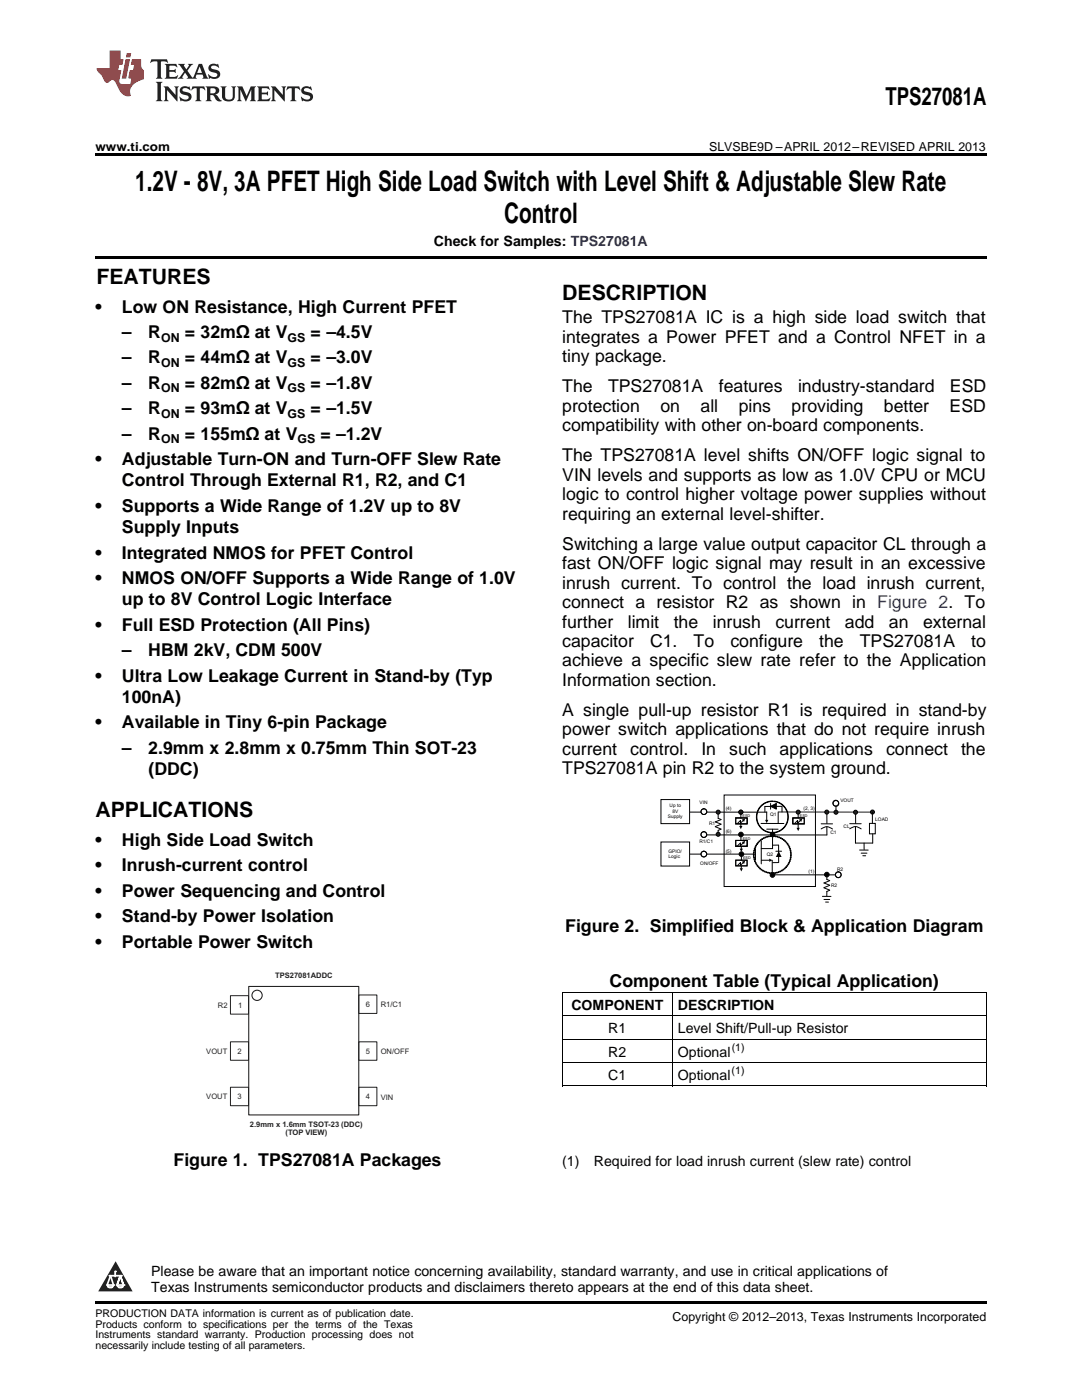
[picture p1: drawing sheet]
<svg xmlns="http://www.w3.org/2000/svg" width="216mm" height="279mm" viewBox="0 0 216 279" stroke-linecap="round" stroke-linejoin="round" font-family="sans-serif">
<path d="M19 259.7h177.8v.5h-177.8z" fill="#000"/>
<path d="M23.1 251.7l3.4 6h-6.9z" fill="#231f20"/>
<path d="M21.4 256.5h1.2l-.3 .5h-.3a.55 .55 0 0 1-.6-.5z" fill-rule="evenodd" fill="#fff"/>
<path d="M21.4 256.5h1.2l-.3 .5h-.3a.55 .55 0 0 1-.6-.5z" fill="none" stroke="#231f20" stroke-width=".34"/>
<path d="M21.4 256.5h1.2l-.3 .5h-.5z" fill="none" stroke="#fff" stroke-width=".34"/>
<path d="M23 254.7h.1" fill="none" stroke="#fff" stroke-width=".34"/>
<path d="M23 253.7v1z" fill="#fff"/>
<path d="M23 253.7v1z" fill="none" stroke="#fff" stroke-width=".34"/>
<circle cx="23" cy="253.7" r=".17" fill="#fff"/>
<path d="M21.9 254.6h.1" fill="none" stroke="#fff" stroke-width=".34"/>
<path d="M21.9 254.6h2.3z" fill="#fff"/>
<path d="M21.9 254.6h2.3z" fill="none" stroke="#fff" stroke-width=".34"/>
<circle cx="24.2" cy="254.6" r=".17" fill="#fff"/>
<path d="M23.3 256.5h.1" fill="none" stroke="#fff" stroke-width=".34"/>
<path d="M24 254.6l-.7 1.9z" fill="#fff"/>
<path d="M24 254.6l-.7 1.9z" fill="none" stroke="#fff" stroke-width=".34"/>
<path d="M24 254.6l.7 1.9z" fill="#fff"/>
<path d="M24 254.6l.7 1.9z" fill="none" stroke="#fff" stroke-width=".34"/>
<path d="M24.6 256.5h.1" fill="none" stroke="#fff" stroke-width=".34"/>
<circle cx="21.4" cy="256.5" r=".17" fill="#fff"/>
<path d="M22.1 254.6l-.7 1.9z" fill="#fff"/>
<path d="M22.1 254.6l-.7 1.9z" fill="none" stroke="#fff" stroke-width=".34"/>
<path d="M22.1 254.6l.5 1.9z" fill="#fff"/>
<path d="M22.1 254.6l.5 1.9z" fill="none" stroke="#fff" stroke-width=".34"/>
<circle cx="22.6" cy="256.5" r=".17" fill="#fff"/>
<path d="M23.4 256.5h1.3a.65 .65 0 0 1-.7 .5 .65 .65 0 0 1-.6-.5z" fill-rule="evenodd" fill="#fff"/>
<path d="M23.4 256.5h1.3a.65 .65 0 0 1-.7 .5 .65 .65 0 0 1-.6-.5z" fill="none" stroke="#231f20" stroke-width=".34"/>
<path d="M23.4 256.5h1.3l-.4 .5h-.6z" fill="none" stroke="#fff" stroke-width=".34"/>
<path d="M23.3 256.5h.1" fill="none" stroke="#fff" stroke-width=".34"/>
<circle cx="24.7" cy="256.5" r=".17" fill="#fff"/>
<g fill="none" stroke="#231f20" stroke-width=".21">
<path d="M49.6 196.9h22v25.6h-22z"/>
<circle cx="51.3" cy="198.6" r="1.02"/>
</g>
<path d="M46 198.7h3.6v3.7h-3.6zM71.6 198.6h3.6v3.7h-3.6zM46 217h3.6v3.7h-3.6zM46 207.9h3.6v3.7h-3.6zM71.6 207.9h3.6v3.7h-3.6zM71.6 217h3.6v3.7h-3.6z" fill="none" stroke="#231f20" stroke-width=".2"/>
<g fill="none" stroke="#000" stroke-width=".2">
<path d="M170.7 162.2v2.1M112.2 198.1h84.6M112.2 198.2v18.6M134.1 198.2v18.6M196.8 198.2v18.6M112.2 216.7h84.6M112.2 212.1h84.6M112.2 207.4h84.6M112.2 202.8h84.6"/>
<circle cx="153.4" cy="160" r=".06"/>
<circle cx="153.7" cy="159.9" r=".06"/>
<circle cx="153.9" cy="159.9" r=".06"/>
<circle cx="154.2" cy="159.9" r=".06"/>
<circle cx="154.5" cy="159.9" r=".06"/>
<circle cx="154.7" cy="160" r=".06"/>
<circle cx="150.4" cy="170.5" r=".09"/>
<circle cx="150.4" cy="170.8" r=".09"/>
<circle cx="150.4" cy="170.1" r=".09"/>
<circle cx="150.5" cy="171.2" r=".09"/>
<circle cx="150.5" cy="169.8" r=".09"/>
<circle cx="150.5" cy="171.5" r=".09"/>
<circle cx="150.6" cy="169.4" r=".09"/>
<circle cx="150.6" cy="171.9" r=".09"/>
<circle cx="150.7" cy="169.1" r=".09"/>
<circle cx="150.8" cy="172.2" r=".09"/>
<circle cx="150.9" cy="168.8" r=".09"/>
<circle cx="151" cy="172.5" r=".09"/>
<circle cx="151" cy="163.1" r=".06"/>
<circle cx="151" cy="162.9" r=".06"/>
<circle cx="151" cy="163.3" r=".06"/>
<circle cx="151" cy="162.6" r=".06"/>
<circle cx="151" cy="163.6" r=".06"/>
<circle cx="151" cy="162.4" r=".06"/>
<circle cx="151.1" cy="168.4" r=".09"/>
<circle cx="151.1" cy="163.8" r=".06"/>
<circle cx="151.1" cy="162.2" r=".06"/>
<circle cx="151.1" cy="164" r=".06"/>
<circle cx="151.2" cy="172.8" r=".09"/>
<circle cx="151.2" cy="161.9" r=".06"/>
<circle cx="151.2" cy="164.3" r=".06"/>
<circle cx="151.3" cy="161.7" r=".06"/>
<circle cx="151.3" cy="168.2" r=".09"/>
<circle cx="151.3" cy="164.5" r=".06"/>
<circle cx="151.4" cy="161.5" r=".06"/>
<circle cx="151.4" cy="173.1" r=".09"/>
<circle cx="151.4" cy="164.7" r=".06"/>
<circle cx="151.5" cy="161.3" r=".06"/>
<circle cx="151.5" cy="167.9" r=".09"/>
<circle cx="151.6" cy="164.9" r=".06"/>
<circle cx="151.7" cy="161.1" r=".06"/>
<circle cx="151.7" cy="173.3" r=".09"/>
<circle cx="151.7" cy="165.1" r=".06"/>
<circle cx="151.8" cy="167.7" r=".09"/>
<circle cx="151.8" cy="160.9" r=".06"/>
<circle cx="151.9" cy="165.3" r=".06"/>
<circle cx="151.9" cy="173.6" r=".09"/>
<circle cx="152" cy="160.8" r=".06"/>
<circle cx="152.1" cy="165.4" r=".06"/>
<circle cx="152.1" cy="167.5" r=".09"/>
<circle cx="152.2" cy="160.6" r=".06"/>
<circle cx="152.2" cy="173.8" r=".09"/>
<circle cx="152.3" cy="165.6" r=".06"/>
<circle cx="152.3" cy="160.5" r=".06"/>
<circle cx="152.4" cy="167.3" r=".09"/>
<circle cx="152.5" cy="165.7" r=".06"/>
<circle cx="152.6" cy="160.3" r=".06"/>
<circle cx="152.6" cy="173.9" r=".09"/>
<circle cx="152.7" cy="165.8" r=".06"/>
<circle cx="152.7" cy="167.1" r=".09"/>
<circle cx="152.8" cy="160.2" r=".06"/>
<circle cx="152.9" cy="165.9" r=".06"/>
<circle cx="152.9" cy="174.1" r=".09"/>
<circle cx="153" cy="160.1" r=".06"/>
<circle cx="153.1" cy="167" r=".09"/>
<circle cx="153.1" cy="166" r=".06"/>
<circle cx="153.2" cy="160" r=".06"/>
<circle cx="153.2" cy="174.2" r=".09"/>
<circle cx="153.3" cy="166.1" r=".06"/>
<circle cx="153.4" cy="166.9" r=".09"/>
<circle cx="153.6" cy="166.1" r=".06"/>
<circle cx="153.6" cy="174.2" r=".09"/>
<circle cx="153.8" cy="166.9" r=".09"/>
<circle cx="153.8" cy="166.2" r=".06"/>
<circle cx="154" cy="174.3" r=".09"/>
<circle cx="154" cy="166.2" r=".06"/>
<circle cx="154.1" cy="166.9" r=".09"/>
<circle cx="154.3" cy="166.2" r=".06"/>
<circle cx="154.3" cy="174.3" r=".09"/>
<circle cx="154.4" cy="166.9" r=".09"/>
<circle cx="154.5" cy="166.2" r=".06"/>
<circle cx="154.7" cy="174.2" r=".09"/>
<circle cx="154.8" cy="166.1" r=".06"/>
<circle cx="154.8" cy="166.9" r=".09"/>
<circle cx="154.9" cy="160" r=".06"/>
<circle cx="155" cy="166.1" r=".06"/>
<circle cx="155" cy="174.2" r=".09"/>
<circle cx="155.1" cy="167" r=".09"/>
<circle cx="155.2" cy="160.1" r=".06"/>
<circle cx="155.2" cy="166" r=".06"/>
<circle cx="155.4" cy="174" r=".09"/>
<circle cx="155.4" cy="160.2" r=".06"/>
<circle cx="155.4" cy="165.9" r=".06"/>
<circle cx="155.5" cy="167.1" r=".09"/>
<circle cx="155.6" cy="160.3" r=".06"/>
<circle cx="155.6" cy="165.8" r=".06"/>
<circle cx="155.7" cy="173.9" r=".09"/>
<circle cx="155.8" cy="167.3" r=".09"/>
<circle cx="155.8" cy="160.4" r=".06"/>
<circle cx="155.9" cy="165.7" r=".06"/>
<circle cx="156" cy="160.5" r=".06"/>
<circle cx="156" cy="173.7" r=".09"/>
<circle cx="156" cy="165.5" r=".06"/>
<circle cx="156.1" cy="167.4" r=".09"/>
<circle cx="156.2" cy="160.7" r=".06"/>
<circle cx="156.2" cy="165.4" r=".06"/>
<circle cx="156.3" cy="173.5" r=".09"/>
<circle cx="156.4" cy="160.9" r=".06"/>
<circle cx="156.4" cy="165.2" r=".06"/>
<circle cx="156.4" cy="167.6" r=".09"/>
<circle cx="156.5" cy="161" r=".06"/>
<circle cx="156.6" cy="165" r=".06"/>
<circle cx="156.6" cy="173.3" r=".09"/>
<circle cx="156.7" cy="161.2" r=".06"/>
<circle cx="156.7" cy="167.9" r=".09"/>
<circle cx="156.7" cy="164.8" r=".06"/>
<circle cx="156.8" cy="161.4" r=".06"/>
<circle cx="156.8" cy="164.6" r=".06"/>
<circle cx="156.8" cy="173.1" r=".09"/>
<circle cx="156.9" cy="161.6" r=".06"/>
<circle cx="156.9" cy="168.1" r=".09"/>
<circle cx="156.9" cy="164.4" r=".06"/>
<circle cx="157" cy="161.8" r=".06"/>
<circle cx="157" cy="164.2" r=".06"/>
<circle cx="157.1" cy="172.8" r=".09"/>
<circle cx="157.1" cy="162.1" r=".06"/>
<circle cx="157.1" cy="164" r=".06"/>
<circle cx="157.1" cy="168.4" r=".09"/>
<circle cx="157.2" cy="162.3" r=".06"/>
<circle cx="157.2" cy="163.7" r=".06"/>
<circle cx="157.2" cy="162.5" r=".06"/>
<circle cx="157.2" cy="163.5" r=".06"/>
<circle cx="157.2" cy="162.8" r=".06"/>
<circle cx="157.2" cy="163.3" r=".06"/>
<circle cx="157.3" cy="163" r=".06"/>
<circle cx="157.3" cy="172.5" r=".09"/>
<circle cx="157.3" cy="168.7" r=".09"/>
<circle cx="157.5" cy="172.2" r=".09"/>
<circle cx="157.5" cy="169" r=".09"/>
<circle cx="157.6" cy="171.8" r=".09"/>
<circle cx="157.6" cy="169.4" r=".09"/>
<circle cx="157.7" cy="171.5" r=".09"/>
<circle cx="157.7" cy="169.7" r=".09"/>
<circle cx="157.8" cy="171.2" r=".09"/>
<circle cx="157.8" cy="170.1" r=".09"/>
<circle cx="157.8" cy="170.8" r=".09"/>
<circle cx="157.8" cy="170.4" r=".09"/>
</g>
<g fill="#000">
<path d="M154.1 159.9a.06 .06 0 0 1 .1 0 .06 .06 0 0 1-.1 0zM153.9 159.9a.06 .06 0 0 1 .1 0 .06 .06 0 0 1-.1 0zM153.6 159.9a.06 .06 0 0 1 .1 0 .06 .06 0 0 1-.1 0zM153.4 160a.06 .06 0 0 1 .1 0 .06 .06 0 0 1-.1 0zM153.2 160a.06 .06 0 0 1 .1 0 .06 .06 0 0 1-.1 0zM152.9 160.1a.06 .06 0 0 1 .1 0 .06 .06 0 0 1-.1 0zM152.7 160.2a.06 .06 0 0 1 .1 0 .06 .06 0 0 1-.1 0zM152.5 160.3a.06 .06 0 0 1 .1 0 .06 .06 0 0 1-.1 0zM152.3 160.5a.06 .06 0 0 1 .1 0 .06 .06 0 0 1-.1 0zM152.1 160.6a.06 .06 0 0 1 .1 0 .06 .06 0 0 1-.1 0zM151.9 160.8a.06 .06 0 0 1 .1 0 .06 .06 0 0 1-.1 0zM151.7 160.9a.1 .1 0 0 1 .2 0 .1 .1 0 0 1-.2 0zM151.6 161.1a.06 .06 0 0 1 .1 0 .06 .06 0 0 1-.1 0zM151.4 161.3a.1 .1 0 0 1 .2 0 .1 .1 0 0 1-.2 0zM151.3 161.5a.06 .06 0 0 1 .1 0 .06 .06 0 0 1-.1 0zM151.2 161.7a.06 .06 0 0 1 .1 0 .06 .06 0 0 1-.1 0zM151.1 161.9a.06 .06 0 0 1 .1 0 .06 .06 0 0 1-.1 0zM151 162.2a.1 .1 0 0 1 .2 0 .1 .1 0 0 1-.2 0zM151 162.4a.06 .06 0 0 1 .1 0 .06 .06 0 0 1-.1 0zM150.9 162.6a.1 .1 0 0 1 .2 0 .1 .1 0 0 1-.2 0zM150.9 162.9a.06 .06 0 0 1 .1 0 .06 .06 0 0 1-.1 0zM150.9 163.1a.06 .06 0 0 1 .1 0 .06 .06 0 0 1-.1 0zM150.9 163.3a.1 .1 0 0 1 .2 0 .1 .1 0 0 1-.2 0zM151 163.6a.06 .06 0 0 1 .1 0 .06 .06 0 0 1-.1 0zM151 163.8a.06 .06 0 0 1 .1 0 .06 .06 0 0 1-.1 0zM151.1 164a.06 .06 0 0 1 .1 0 .06 .06 0 0 1-.1 0zM151.2 164.3a.06 .06 0 0 1 .1 0 .06 .06 0 0 1-.1 0zM151.3 164.5a.06 .06 0 0 1 .1 0 .06 .06 0 0 1-.1 0zM151.4 164.7a.06 .06 0 0 1 .1 0 .06 .06 0 0 1-.1 0zM151.5 164.9a.06 .06 0 0 1 .1 0 .06 .06 0 0 1-.1 0zM151.7 165.1a.06 .06 0 0 1 .1 0 .06 .06 0 0 1-.1 0zM151.8 165.3a.1 .1 0 0 1 .2 0 .1 .1 0 0 1-.2 0zM152 165.4a.06 .06 0 0 1 .1 0 .06 .06 0 0 1-.1 0zM152.2 165.6a.06 .06 0 0 1 .1 0 .06 .06 0 0 1-.1 0zM152.4 165.7a.06 .06 0 0 1 .1 0 .06 .06 0 0 1-.1 0zM152.6 165.8a.06 .06 0 0 1 .1 0 .06 .06 0 0 1-.1 0zM152.8 165.9a.06 .06 0 0 1 .1 0 .06 .06 0 0 1-.1 0zM153 166a.1 .1 0 0 1 .2 0 .1 .1 0 0 1-.2 0zM153.3 166.1a.06 .06 0 0 1 .1 0 .06 .06 0 0 1-.1 0zM153.5 166.1a.06 .06 0 0 1 .1 0 .06 .06 0 0 1-.1 0zM153.7 166.2a.1 .1 0 0 1 .2 0 .1 .1 0 0 1-.2 0zM154 166.2a.06 .06 0 0 1 .1 0 .06 .06 0 0 1-.1 0zM154.2 166.2a.06 .06 0 0 1 .1 0 .06 .06 0 0 1-.1 0zM154.5 166.2a.06 .06 0 0 1 .1 0 .06 .06 0 0 1-.1 0zM154.7 166.1a.06 .06 0 0 1 .1 0 .06 .06 0 0 1-.1 0zM154.9 166.1a.06 .06 0 0 1 .1 0 .06 .06 0 0 1-.1 0zM155.2 166a.06 .06 0 0 1 .1 0 .06 .06 0 0 1-.1 0zM155.4 165.9a.06 .06 0 0 1 .1 0 .06 .06 0 0 1-.1 0zM155.6 165.8a.06 .06 0 0 1 .1 0 .06 .06 0 0 1-.1 0zM155.8 165.7a.06 .06 0 0 1 .1 0 .06 .06 0 0 1-.1 0zM156 165.5a.06 .06 0 0 1 .1 0 .06 .06 0 0 1-.1 0zM156.2 165.4a.06 .06 0 0 1 .1 0 .06 .06 0 0 1-.1 0zM156.3 165.2a.1 .1 0 0 1 .2 0 .1 .1 0 0 1-.2 0zM156.5 165a.06 .06 0 0 1 .1 0 .06 .06 0 0 1-.1 0zM156.6 164.8a.1 .1 0 0 1 .2 0 .1 .1 0 0 1-.2 0zM156.8 164.6a.06 .06 0 0 1 .1 0 .06 .06 0 0 1-.1 0zM156.9 164.4a.06 .06 0 0 1 .1 0 .06 .06 0 0 1-.1 0zM157 164.2a.06 .06 0 0 1 .1 0 .06 .06 0 0 1-.1 0zM157.1 164a.06 .06 0 0 1 .1 0 .06 .06 0 0 1-.1 0zM157.1 163.7a.06 .06 0 0 1 .1 0 .06 .06 0 0 1-.1 0zM157.2 163.5a.06 .06 0 0 1 .1 0 .06 .06 0 0 1-.1 0zM157.2 163.3a.06 .06 0 0 1 .1 0 .06 .06 0 0 1-.1 0zM157.2 163a.06 .06 0 0 1 .1 0 .06 .06 0 0 1-.1 0zM157.2 162.8a.06 .06 0 0 1 .1 0 .06 .06 0 0 1-.1 0zM157.2 162.5a.06 .06 0 0 1 .1 0 .06 .06 0 0 1-.1 0zM157.1 162.3a.06 .06 0 0 1 .1 0 .06 .06 0 0 1-.1 0zM157 162.1a.1 .1 0 0 1 .2 0 .1 .1 0 0 1-.2 0zM157 161.8a.06 .06 0 0 1 .1 0 .06 .06 0 0 1-.1 0zM156.9 161.6a.06 .06 0 0 1 .1 0 .06 .06 0 0 1-.1 0zM156.7 161.4a.1 .1 0 0 1 .2 0 .1 .1 0 0 1-.2 0zM156.6 161.2a.06 .06 0 0 1 .1 0 .06 .06 0 0 1-.1 0zM156.5 161a.06 .06 0 0 1 .1 0 .06 .06 0 0 1-.1 0zM156.3 160.9a.06 .06 0 0 1 .1 0 .06 .06 0 0 1-.1 0zM156.1 160.7a.06 .06 0 0 1 .1 0 .06 .06 0 0 1-.1 0zM155.9 160.5a.1 .1 0 0 1 .2 0 .1 .1 0 0 1-.2 0zM155.7 160.4a.1 .1 0 0 1 .2 0 .1 .1 0 0 1-.2 0zM155.5 160.3a.1 .1 0 0 1 .2 0 .1 .1 0 0 1-.2 0zM155.3 160.2a.06 .06 0 0 1 .1 0 .06 .06 0 0 1-.1 0zM155.1 160.1a.06 .06 0 0 1 .1 0 .06 .06 0 0 1-.1 0zM154.9 160a.06 .06 0 0 1 .1 0 .06 .06 0 0 1-.1 0zM154.6 160a.1 .1 0 0 1 .2 0 .1 .1 0 0 1-.2 0zM154.4 159.9a.06 .06 0 0 1 .1 0 .06 .06 0 0 1-.1 0z" fill-rule="evenodd"/>
<path d="M154 166.9a.1 .1 0 0 1 .2 0 .1 .1 0 0 1-.2 0zM153.7 166.9a.1 .1 0 0 1 .2 0 .1 .1 0 0 1-.2 0zM153.3 166.9a.1 .1 0 0 1 .2 0 .1 .1 0 0 1-.2 0zM153 167a.1 .1 0 0 1 .2 0 .1 .1 0 0 1-.2 0zM152.6 167.1a.1 .1 0 0 1 .2 0 .1 .1 0 0 1-.2 0zM152.3 167.3a.1 .1 0 0 1 .2 0 .1 .1 0 0 1-.2 0zM152 167.5a.1 .1 0 0 1 .2 0 .1 .1 0 0 1-.2 0zM151.7 167.7a.1 .1 0 0 1 .2 0 .1 .1 0 0 1-.2 0zM151.4 167.9a.1 .1 0 0 1 .2 0 .1 .1 0 0 1-.2 0zM151.2 168.2a.1 .1 0 0 1 .2 0 .1 .1 0 0 1-.2 0zM151 168.4a.1 .1 0 0 1 .2 0 .1 .1 0 0 1-.2 0zM150.8 168.8a.1 .1 0 0 1 .2 0 .1 .1 0 0 1-.2 0zM150.6 169.1a.1 .1 0 0 1 .2 0 .1 .1 0 0 1-.2 0zM150.5 169.4a.1 .1 0 0 1 .2 0 .1 .1 0 0 1-.2 0zM150.4 169.8a.1 .1 0 0 1 .2 0 .1 .1 0 0 1-.2 0zM150.3 170.1a.1 .1 0 0 1 .2 0 .1 .1 0 0 1-.2 0zM150.3 170.5a.1 .1 0 0 1 .2 0 .1 .1 0 0 1-.2 0zM150.3 170.8a.1 .1 0 0 1 .2 0 .1 .1 0 0 1-.2 0zM150.4 171.2a.09 .09 0 0 1 .1 0 .09 .09 0 0 1-.1 0zM150.4 171.5a.1 .1 0 0 1 .2 0 .1 .1 0 0 1-.2 0zM150.6 171.9a.09 .09 0 0 1 .1 0 .09 .09 0 0 1-.1 0zM150.7 172.2a.1 .1 0 0 1 .2 0 .1 .1 0 0 1-.2 0zM150.9 172.5a.1 .1 0 0 1 .2 0 .1 .1 0 0 1-.2 0zM151.1 172.8a.1 .1 0 0 1 .2 0 .1 .1 0 0 1-.2 0zM151.3 173.1a.1 .1 0 0 1 .2 0 .1 .1 0 0 1-.2 0zM151.6 173.3a.1 .1 0 0 1 .2 0 .1 .1 0 0 1-.2 0zM151.9 173.6a.09 .09 0 0 1 .1 0 .09 .09 0 0 1-.1 0zM152.2 173.8a.09 .09 0 0 1 .1 0 .09 .09 0 0 1-.1 0zM152.5 173.9a.1 .1 0 0 1 .2 0 .1 .1 0 0 1-.2 0zM152.8 174.1a.1 .1 0 0 1 .2 0 .1 .1 0 0 1-.2 0zM153.2 174.2a.09 .09 0 0 1 .1 0 .09 .09 0 0 1-.1 0zM153.5 174.2a.1 .1 0 0 1 .2 0 .1 .1 0 0 1-.2 0zM153.9 174.3a.09 .09 0 0 1 .1 0 .09 .09 0 0 1-.1 0zM154.2 174.3a.1 .1 0 0 1 .2 0 .1 .1 0 0 1-.2 0zM154.6 174.2a.1 .1 0 0 1 .2 0 .1 .1 0 0 1-.2 0zM154.9 174.2a.1 .1 0 0 1 .2 0 .1 .1 0 0 1-.2 0zM155.3 174a.1 .1 0 0 1 .2 0 .1 .1 0 0 1-.2 0zM155.6 173.9a.1 .1 0 0 1 .2 0 .1 .1 0 0 1-.2 0zM155.9 173.7a.1 .1 0 0 1 .2 0 .1 .1 0 0 1-.2 0zM156.2 173.5a.1 .1 0 0 1 .2 0 .1 .1 0 0 1-.2 0zM156.5 173.3a.1 .1 0 0 1 .2 0 .1 .1 0 0 1-.2 0zM156.8 173.1a.09 .09 0 0 1 .1 0 .09 .09 0 0 1-.1 0zM157 172.8a.1 .1 0 0 1 .2 0 .1 .1 0 0 1-.2 0zM157.2 172.5a.1 .1 0 0 1 .2 0 .1 .1 0 0 1-.2 0zM157.4 172.2a.09 .09 0 0 1 .1 0 .09 .09 0 0 1-.1 0zM157.5 171.8a.1 .1 0 0 1 .2 0 .1 .1 0 0 1-.2 0zM157.6 171.5a.1 .1 0 0 1 .2 0 .1 .1 0 0 1-.2 0zM157.7 171.2a.1 .1 0 0 1 .2 0 .1 .1 0 0 1-.2 0zM157.7 170.8a.1 .1 0 0 1 .2 0 .1 .1 0 0 1-.2 0zM157.7 170.4a.1 .1 0 0 1 .2 0 .1 .1 0 0 1-.2 0zM157.7 170.1a.1 .1 0 0 1 .2 0 .1 .1 0 0 1-.2 0zM157.6 169.7a.1 .1 0 0 1 .2 0 .1 .1 0 0 1-.2 0zM157.5 169.4a.1 .1 0 0 1 .2 0 .1 .1 0 0 1-.2 0zM157.4 169a.1 .1 0 0 1 .2 0 .1 .1 0 0 1-.2 0zM157.3 168.7a.09 .09 0 0 1 .1 0 .09 .09 0 0 1-.1 0zM157.1 168.4a.09 .09 0 0 1 .1 0 .09 .09 0 0 1-.1 0zM156.8 168.1a.1 .1 0 0 1 .2 0 .1 .1 0 0 1-.2 0zM156.6 167.9a.1 .1 0 0 1 .2 0 .1 .1 0 0 1-.2 0zM156.3 167.6a.1 .1 0 0 1 .2 0 .1 .1 0 0 1-.2 0zM156 167.4a.1 .1 0 0 1 .2 0 .1 .1 0 0 1-.2 0zM155.7 167.3a.1 .1 0 0 1 .2 0 .1 .1 0 0 1-.2 0zM155.4 167.1a.1 .1 0 0 1 .2 0 .1 .1 0 0 1-.2 0zM155 167a.1 .1 0 0 1 .2 0 .1 .1 0 0 1-.2 0zM154.7 166.9a.1 .1 0 0 1 .2 0 .1 .1 0 0 1-.2 0zM154.3 166.9a.1 .1 0 0 1 .2 0 .1 .1 0 0 1-.2 0z" fill-rule="evenodd"/>
</g>
<g fill="#fff">
<path d="M138.8 159.1h4.8v1.8h-4.8z" fill-rule="evenodd"/>
<path d="M164.5 158.8h6.2v1.8h-6.2z" fill-rule="evenodd"/>
<path d="M138.8 166.9h5.2v2h-5.2z" fill-rule="evenodd"/>
<path d="M139 171.3h5.5v1.7h-5.5z" fill-rule="evenodd"/>
</g>
<path d="M144.5 158.7h18.2v18.2h-18.2zM137 162.1h16M151.9 164.3h4.5M153 165.5h2.3M155.3 162v2.3" fill="none" stroke="#000" stroke-width=".2"/>
<path d="M155.3 162l18.8 .1" fill="none" stroke="#000" stroke-width=".24"/>
<path d="M152.2 169.6h3.1v1.7h-3.1z" fill-rule="evenodd" fill="#fff"/>
<g fill="none" stroke="#000" stroke-width=".2">
<path d="M137.6 170.5h13.1M141 166.6h24M142.7 165l1.2 .5-.6 .2v.9M143.3 162.4v.9l.6 .2-1.2 .5 1.2 .5M143.9 164.5l-1.2 .5M150.7 169.4v2.2M151.9 169.4h2.3M151.9 167.8v4.6M152.6 161v1.1M153.8 160.9l1.1-.6v1.2zM153.8 160.3v1.2M154.1 174.6h12.6"/>
<path d="M154.2 165.5v3.9M154.2 168.7h1.2v3.5M154.8 169.9h1.2M155.3 172.1l-1.1 .1M156 161v1.1M156 160.9h-3.4M163.9 165.4a1.66 1.66 0 0 1 2.2 .1M163.9 164.4h2.2M164.4 177.2l1.2 .4M165 174.6v.9l.6 .2-1.2 .5 1.2 .5M165 162.2v2.1M165 165v1.6"/>
<path d="M165.6 176.7l-1.2 .5M165.6 177.7l-.6 .2v.9"/>
</g>
<path d="M153.8 160.9l1.1-.6v1.2zM155.4 169.9l.6 1.1h-1.2z" fill="#000"/>
<circle cx="140.4" cy="162" r=".57" fill="#fff"/>
<circle cx="140.4" cy="162" r=".57" fill="none" stroke="#000" stroke-width=".2"/>
<circle cx="166.8" cy="160.3" r=".57" fill="#fff"/>
<circle cx="166.8" cy="160.3" r=".57" fill="none" stroke="#000" stroke-width=".2"/>
<g fill="#fff">
<path d="M147.6 164.8h.5l-.3 .6z"/>
<path d="M146.7 163.2h2.3v1.1h-2.3z" fill-rule="evenodd"/>
<circle cx="140.4" cy="166.6" r=".57"/>
</g>
<circle cx="140.4" cy="166.6" r=".57" fill="none" stroke="#000" stroke-width=".2"/>
<path d="M146.8 171.7h2.3v1.1h-2.3z" fill-rule="evenodd" fill="#fff"/>
<path d="M146.8 171.7h2.3v1.1h-2.3z" fill="none" stroke="#000" stroke-width=".2"/>
<path d="M147.7 173.3h.5l-.3 .6z" fill="#fff"/>
<path d="M164.1 178.9h1.7M164.4 179.5h1.2M164.7 180h.6" fill="none" stroke="#000" stroke-width=".2"/>
<circle cx="167.3" cy="174.6" r=".57" fill="#fff"/>
<g fill="none" stroke="#000" stroke-width=".2">
<path d="M169.6 165.4a1.67 1.67 0 0 1 2.2 0M169.6 164.4h2.2M170.7 165v3.3M171.5 169.6l1.7 .1M171.8 170.3h1.2M172.2 170.8h.5"/>
<circle cx="167.3" cy="174.6" r=".57"/>
</g>
<path d="M173.5 164.3h1.2v2.1h-1.2z" fill-rule="evenodd" fill="#fff"/>
<path d="M170.7 168.3h3.4M172.4 168.3v1.2M173.5 164.3h1.2v2.1h-1.2z" fill="none" stroke="#000" stroke-width=".2"/>
<path d="M131.9 168h5.7v4.8h-5.7z" fill-rule="evenodd" fill="#fff"/>
<path d="M131.9 168h5.7v4.8h-5.7z" fill="none" stroke="#000" stroke-width=".2"/>
<circle cx="140.4" cy="170.5" r=".57" fill="#fff"/>
<circle cx="140.4" cy="170.5" r=".57" fill="none" stroke="#000" stroke-width=".2"/>
<path d="M131.9 159.6h5.7v4.8h-5.7z" fill-rule="evenodd" fill="#fff"/>
<path d="M131.9 159.6h5.7v4.8h-5.7zM146.8 171.7h2.3v1.1h-2.3zM148.2 172.2l-.4 .5v-.6l-.6 .6" fill="none" stroke="#000" stroke-width=".2"/>
<path d="M148 172l.7-.2-.2 .6z" fill="#000"/>
<path d="M146.8 167.7h2.3v1.2h-2.3z" fill-rule="evenodd" fill="#fff"/>
<path d="M146.8 167.7h2.3v1.2h-2.3zM148.2 168.3l-.4 .5v-.6l-.6 .6" fill="none" stroke="#000" stroke-width=".2"/>
<path d="M148 168l.7-.2-.2 .7z" fill="#000"/>
<path d="M146.8 167.7h2.3v1.2h-2.3z" fill-rule="evenodd" fill="#fff"/>
<path d="M146.8 167.7h2.3v1.2h-2.3zM148.2 168.3l-.4 .5v-.6l-.6 .6" fill="none" stroke="#000" stroke-width=".2"/>
<path d="M148 168l.7-.2-.2 .7z" fill="#000"/>
<path d="M146.8 163.3h2.3v1.1h-2.3z" fill-rule="evenodd" fill="#fff"/>
<path d="M146.8 163.3h2.3v1.1h-2.3zM148.2 163.8l-.4 .5v-.6l-.6 .6" fill="none" stroke="#000" stroke-width=".2"/>
<path d="M148 163.6l.7-.3-.2 .7z" fill="#000"/>
<path d="M146.8 163.3h2.3v1.1h-2.3z" fill-rule="evenodd" fill="#fff"/>
<path d="M146.8 163.3h2.3v1.1h-2.3zM148.2 163.8l-.4 .5v-.6l-.6 .6" fill="none" stroke="#000" stroke-width=".2"/>
<path d="M148 163.6l.7-.3-.2 .7z" fill="#000"/>
<path d="M158.2 163.3h2.3v1.1h-2.3z" fill-rule="evenodd" fill="#fff"/>
<path d="M158.2 163.3h2.3v1.1h-2.3zM159.7 163.8l-.5 .5v-.6l-.6 .6" fill="none" stroke="#000" stroke-width=".2"/>
<path d="M159.4 163.6l.7-.3-.2 .7z" fill="#000"/>
<path d="M158.2 163.3h2.3v1.1h-2.3z" fill-rule="evenodd" fill="#fff"/>
<path d="M158.2 163.3h2.3v1.1h-2.3zM159.7 163.8l-.5 .5v-.6l-.6 .6" fill="none" stroke="#000" stroke-width=".2"/>
<path d="M159.4 163.6l.7-.3-.2 .7z" fill="#000"/>
<circle cx="147.8" cy="162.1" r=".4" fill="#231f20"/>
<circle cx="147.8" cy="162.1" r=".4" fill="none" stroke="#000" stroke-width=".2"/>
<circle cx="147.8" cy="162.1" r=".4" fill="#231f20"/>
<g fill="none" stroke="#000" stroke-width=".2">
<path d="M147.8 164.4v.4M147.8 162.1v1.2M147.8 167v.7M147.9 168.9v.5M147.9 172.8v.5M147.9 170.9v.8"/>
<circle cx="147.8" cy="162.1" r=".4"/>
<circle cx="147.8" cy="166.5" r=".46"/>
<circle cx="147.9" cy="170.5" r=".46"/>
</g>
<g fill="#000">
<path d="M147.5 164.8h.6l-.3 .7zM147.6 169.4h.6l-.3 .6zM147.6 173.3h.6l-.3 .6z"/>
<circle cx="147.8" cy="166.5" r=".46"/>
<circle cx="147.9" cy="170.5" r=".46"/>
</g>
<circle cx="143.3" cy="162.1" r=".4" fill="#231f20"/>
<circle cx="143.3" cy="162.1" r=".4" fill="none" stroke="#000" stroke-width=".2"/>
<circle cx="159.3" cy="162.1" r=".4" fill="#231f20"/>
<g fill="none" stroke="#000" stroke-width=".2">
<path d="M151.9 171.7h1.6M153 162.1v1.5M159.3 162.5v.7M159.3 164.5v.7"/>
<circle cx="154.1" cy="174.6" r=".46"/>
<circle cx="159.3" cy="162.1" r=".4"/>
<circle cx="165" cy="174.5" r=".46"/>
</g>
<g fill="#000">
<path d="M152.7 163.6h.6l-.3 .7zM153.5 171.4l.6 .3-.6 .3zM158.9 165.2h.7l-.3 .7z"/>
<circle cx="154.1" cy="174.6" r=".46"/>
<circle cx="165" cy="174.5" r=".46"/>
</g>
<circle cx="165" cy="162.1" r=".4" fill="#231f20"/>
<circle cx="165" cy="162.1" r=".4" fill="none" stroke="#000" stroke-width=".2"/>
<circle cx="166.8" cy="162.1" r=".4" fill="#231f20"/>
<circle cx="166.8" cy="162.1" r=".4" fill="none" stroke="#000" stroke-width=".2"/>
<circle cx="170.7" cy="162.1" r=".4" fill="#231f20"/>
<circle cx="170.7" cy="162.1" r=".4" fill="none" stroke="#000" stroke-width=".2"/>
<circle cx="174.1" cy="162.1" r=".4" fill="#231f20"/>
<g fill="none" stroke="#000" stroke-width=".2">
<path d="M154.1 171.7v2.9M166.8 160.9v.8M174.1 162.1v2.2M174.1 166.4v1.9"/>
<circle cx="154.2" cy="166.5" r=".46"/>
<circle cx="174.1" cy="162.1" r=".4"/>
</g>
<circle cx="154.2" cy="166.5" r=".46" fill="#000"/>
<circle cx="143.3" cy="166.5" r=".4" fill="#231f20"/>
<circle cx="143.3" cy="166.5" r=".4" fill="none" stroke="#000" stroke-width=".2"/>
<path d="M19 30.6h177.8v.5h-177.8zM19 51h177.8v.6h-177.8z" fill="#000"/>
<path d="M30.2 11.8l-.2 .8a1.31 1.31 0 0 1 1.4-.3v2.9l-.3 .5h1.3l-.3-.5v-2.7l.3-.3a1.09 1.09 0 0 1 1.1 .4l-.2-.8zM32.9 12.8l.3 .4v2l-.3 .5h2.4l.2-.7a1.48 1.48 0 0 1-1.7 .3v-1l1 .1 .2 .2v-.9l-.2 .3h-1v-.7l.2-.2a1.73 1.73 0 0 1 1.4 .3l-.2-.6zM35.5 12.8l1.2 1.4-.7 1-.5 .5h1.1l-.2-.3 .5-.9 .6 .9-.2 .3h2l-.3-.3 .2-.5h1.2l.2 .5-.2 .3h1.2l-.3-.4-1-2.5h-.6l-1.3 2.7-1-1.4 1.1-1.3h-1l.2 .2-.5 .9-.5-.9 .2-.2zM39.8 13.3l.5 1.3h-1zM41.9 12.9a.83 .83 0 0 0-.3 1 .83 .83 0 0 0 .8 .5l.8 .2 .2 .3a1 1 0 0 1-1 .5 1 1 0 0 1-.8-.6l.1 .9 .2-.1a1.65 1.65 0 0 0 2-.5 .89 .89 0 0 0-.8-1.2l-.8-.2-.2-.3a.91 .91 0 0 1 1.6 .2l-.2-.8h-.4a1.34 1.34 0 0 0-1.2 .1zM31.1 16.3l.3 .5v2.9l-.3 .5h1.3l-.3-.5v-2.9l.3-.5zM32.7 17.2l.2 .5v2l-.2 .5h.9l-.3-.5 .1-1.7 2 2.2v-2.5l.3-.5h-.9l.2 .3v1.4l-1.5-1.7zM36.2 17.4a.83 .83 0 0 0-.3 .9 .83 .83 0 0 0 .8 .6l.8 .2 .2 .3a1 1 0 0 1-1 .5 1 1 0 0 1-.8-.6l.1 .9 .2-.1a1.66 1.66 0 0 0 2-.5 .89 .89 0 0 0-.9-1.2l-.7-.2-.2-.3a.91 .91 0 0 1 1.6 .2l-.2-.9-.4 .1a1.36 1.36 0 0 0-1.2 .1zM38.4 17.2l-.2 .9a.61 .61 0 0 1 1.1-.3v1.9l-.4 .5h1.3l-.3-.5v-1.9l.2-.2a.81 .81 0 0 1 .8 .5l-.1-.9zM41 17.2l.3 .5v2l-.3 .5h1.3l-.3-.3v-.9a.72 .72 0 0 1 .9 .6 .85 .85 0 0 0 1.4 .5l-.5-.3-.5-.7-.3-.3a.78 .78 0 0 0 .7-.7 .78 .78 0 0 0-.7-.8zM42 17.7l.2-.1a.6 .6 0 0 1 .7 .1 .6 .6 0 0 1 .1 .7l-.2 .2h-.8zM44 17.2l.3 .3a3.4 3.4 0 0 0 .3 2.4 1.57 1.57 0 0 0 2.2-.3l.1-2.1 .2-.3h-1l.3 .5v1.5a.76 .76 0 0 1-.7 .7 .76 .76 0 0 1-.8-.7v-1.5l.3-.5zM47.3 17.2l.3 .5v2l-.3 .5h.9l-.2-.5v-1.8l1 2.3 1.1-2.3v1.8l-.2 .5h1.2l-.3-.5v-2l.3-.5h-1.1l-.8 2-.8-2zM51.3 17.2l.3 .5v2l-.3 .5h2.4l.2-.7a1.49 1.49 0 0 1-1.6 .3l-.1-1h1l.3 .3v-.9l-.3 .3h-1v-.7l.3-.2a1.73 1.73 0 0 1 1.4 .3l-.3-.7zM54.1 17.2l.3 .5v2l-.3 .5h1l-.4-.5 .1-1.7 2 2.2v-2.5l.3-.5h-.9l.2 .3v1.4l-1.5-1.7zM57.4 17.2l-.2 .9a.8 .8 0 0 1 1-.5v2.1l-.3 .5h1.3l-.4-.5v-1.9l.2-.2a.81 .81 0 0 1 .9 .5l-.2-.9zM60.4 17.4a.83 .83 0 0 0-.3 .9 .83 .83 0 0 0 .8 .6l.8 .2 .2 .3a1 1 0 0 1-1 .5 1 1 0 0 1-.8-.6l.2 .9 .1-.1a1.66 1.66 0 0 0 2-.5 .89 .89 0 0 0-.8-1.2l-.8-.2-.2-.3a.91 .91 0 0 1 1.6 .2l-.2-.9-.3 .1a1.35 1.35 0 0 0-1.3 .1z" fill="#231f20"/>
<path d="M21.9 10.1v3.5h-2.6a2.13 2.13 0 0 0 .9 1.4l.4 .6a.94 .94 0 0 0 1.1 .9 .75 .75 0 0 1 .6-.5 .75 .75 0 0 1 .7 .4l.5 1a2.1 2.1 0 0 0 2.6 1.7 2.2 2.2 0 0 1 1.7-3l.9-.3v-1.8a1.16 1.16 0 0 1-.5-1v-1.2h-1.9l-.2 1.2h.7l-.3 1h-.6l-.3 1.3v.3l.6 .1-.2 1.1h-.9a.93 .93 0 0 1-1.3-.8l.4-2h-.6l.2-1h.6l.3-1.2h-.6v-1.7zM25.1 11.8l-.8 3.9h.9l.7-3.9zM25.3 10.6l-.2 .9h.9l.2-.9z" fill="#ee1d23"/>
<g font-size="5.6">
<text x="27" y="38.1">1.2V - 8V, 3A PFET High Side Load Switch with Level Shift &amp; Adjustable Slew Rate</text>
<text x="100.6" y="44.4">Control</text>
</g>
<text font-size="4.9" x="176.7" y="21">TPS27081A</text>
<g font-size="4.2">
<text x="19.2" y="56.7">FEATURES</text>
<text x="112.2" y="59.8">DESCRIPTION</text>
<text x="19" y="163.1">APPLICATIONS</text>
</g>
<g font-size="3.5">
<text x="19" y="62.4">•</text>
<text x="24.3" y="62.4">Low ON Resistance, High Current PFET</text>
<text x="112.2" y="64.6">The TPS27081A IC is a high side load switch that</text>
<text x="24.3" y="67.5">–</text>
<text x="29.6" y="67.5">R</text>
<text x="36.9" y="67.5">= 32mΩ at V</text>
<text x="62" y="67.5">= –4.5V</text>
<text x="112.2" y="68.4">integrates a Power PFET and a Control NFET in a</text>
<text x="24.3" y="72.5">–</text>
<text x="24.3" y="77.6">–</text>
<text x="29.6" y="72.5">R</text>
<text x="29.6" y="77.6">R</text>
<text x="36.9" y="72.5">= 44mΩ at V</text>
<text x="36.9" y="77.6">= 82mΩ at V</text>
<text x="62" y="72.5">= –3.0V</text>
<text x="62" y="77.6">= –1.8V</text>
<text x="112.2" y="72.3">tiny package.</text>
<text x="24.3" y="82.7">–</text>
<text x="29.6" y="82.7">R</text>
<text x="36.9" y="82.7">= 93mΩ at V</text>
<text x="62" y="82.7">= –1.5V</text>
<text x="112.2" y="78.3">The</text>
<text x="112.2" y="82.2">protection</text>
<text x="121.3" y="78.3">TPS27081A</text>
<text x="131.8" y="82.2">on</text>
<text x="139.8" y="82.2">all</text>
<text x="143.4" y="78.3">features</text>
<text x="147.4" y="82.2">pins</text>
<text x="158" y="82.2">providing</text>
<text x="159.2" y="78.3">industry-standard</text>
<text x="176.4" y="82.2">better</text>
<text x="189.5" y="82.2">ESD</text>
<text x="189.6" y="78.3">ESD</text>
<text x="24.3" y="87.8">–</text>
<text x="29.6" y="87.8">R</text>
<text x="36.9" y="87.8">= 155mΩ at V</text>
<text x="64" y="87.8">= –1.2V</text>
<text x="112.2" y="86.1">compatibility with other on-board components.</text>
<text x="19" y="92.9">•</text>
<text x="24.3" y="92.9">Adjustable Turn-ON and Turn-OFF Slew Rate</text>
<text x="112.2" y="92.1">The TPS27081A level shifts ON/OFF logic signal to</text>
<text x="112.2" y="96">VIN levels and supports as low as 1.0V CPU or MCU</text>
<text x="24.3" y="97.1">Control Through External R1, R2, and C1</text>
<text x="112.2" y="99.8">logic to control higher voltage power supplies without</text>
<text x="19" y="102.2">•</text>
<text x="24.3" y="102.2">Supports a Wide Range of 1.2V up to 8V</text>
<text x="24.3" y="106.4">Supply Inputs</text>
<text x="112.2" y="103.7">requiring an external level-shifter.</text>
<text x="19" y="111.5">•</text>
<text x="24.3" y="111.5">Integrated NMOS for PFET Control</text>
<text x="112.2" y="109.7">Switching a large value output capacitor CL through a</text>
<text x="112.2" y="113.6">fast ON/OFF logic signal may result in an excessive</text>
<text x="19" y="116.6">•</text>
<text x="24.3" y="116.6">NMOS ON/OFF Supports a Wide Range of 1.0V</text>
<text x="112.2" y="117.5">inrush current. To control the load inrush current,</text>
<text x="19" y="125.9">•</text>
<text x="24.3" y="120.8">up to 8V Control Logic Interface</text>
<text x="24.3" y="125.9">Full ESD Protection (All Pins)</text>
<text x="112.2" y="121.4">connect a resistor R2 as shown in Figure 2. To</text>
<text x="112.2" y="125.2">further</text>
<text x="125.3" y="125.2">limit</text>
<text x="134.4" y="125.2">the</text>
<text x="142.2" y="125.2">inrush</text>
<text x="154.7" y="125.2">current</text>
<text x="168.6" y="125.2">add</text>
<text x="177.4" y="125.2">an</text>
<text x="184.2" y="125.2">external</text>
<text x="24.3" y="131">–</text>
<text x="29.6" y="131">HBM 2kV, CDM 500V</text>
<text x="112.2" y="129.1">capacitor</text>
<text x="129.7" y="129.1">C1.</text>
<text x="138.4" y="129.1">To</text>
<text x="145.7" y="129.1">configure</text>
<text x="163.5" y="129.1">the</text>
<text x="171.6" y="129.1">TPS27081A</text>
<text x="193.8" y="129.1">to</text>
<text x="19" y="136">•</text>
<text x="24.3" y="136">Ultra Low Leakage Current in Stand-by (Typ</text>
<text x="112.2" y="133">achieve a specific slew rate refer to the Application</text>
<text x="112.2" y="136.9">Information section.</text>
<text x="24.3" y="140.3">100nA)</text>
<text x="112.2" y="142.9">A single pull-up resistor R1 is required in stand-by</text>
<text x="19" y="145.3">•</text>
<text x="24.3" y="145.3">Available in Tiny 6-pin Package</text>
<text x="112.2" y="146.8">power switch applications that do not require inrush</text>
<text x="24.3" y="150.4">–</text>
<text x="29.6" y="150.4">2.9mm x 2.8mm x 0.75mm Thin SOT-23</text>
<text x="29.6" y="154.7">(DDC)</text>
<text x="112.2" y="150.6">current</text>
<text x="112.2" y="154.5">TPS27081A pin R2 to the system ground.</text>
<text x="125.8" y="150.6">control.</text>
<text x="140" y="150.6">In</text>
<text x="145.5" y="150.6">such</text>
<text x="155.6" y="150.6">applications</text>
<text x="176.8" y="150.6">connect</text>
<text x="191.8" y="150.6">the</text>
<text x="19" y="168.8">•</text>
<text x="19" y="173.9">•</text>
<text x="24.3" y="168.8">High Side Load Switch</text>
<text x="24.3" y="173.9">Inrush-current control</text>
<text x="19" y="179">•</text>
<text x="24.3" y="179">Power Sequencing and Control</text>
<text x="19" y="184.1">•</text>
<text x="24.3" y="184.1">Stand-by Power Isolation</text>
<text x="112.8" y="185.9">Figure 2. Simplified Block &amp; Application Diagram</text>
<text x="19" y="189.2">•</text>
<text x="24.3" y="189.2">Portable Power Switch</text>
<text x="121.6" y="196.9">Component Table (Typical Application)</text>
<text x="34.6" y="232.7">Figure 1. TPS27081A Packages</text>
</g>
<g font-size="2.8">
<text x="86.6" y="49">Check for Samples: TPS27081A</text>
<text x="114" y="201.5">COMPONENT</text>
<text x="135.3" y="201.5">DESCRIPTION</text>
<text x="121.4" y="206.2">R1</text>
<text x="135.3" y="206.2">Level Shift/Pull-up Resistor</text>
<text x="121.4" y="210.9">R2</text>
<text x="121.4" y="215.5">C1</text>
<text x="135.3" y="210.9">Optional</text>
<text x="135.3" y="215.5">Optional</text>
<text x="112.2" y="232.7">(1)</text>
<text x="118.5" y="232.7">Required for load inrush current (slew rate) control</text>
<text x="30.2" y="254.7">Please be aware that an important notice concerning availability, standard warranty, and use in critical applications of</text>
<text x="30.2" y="257.9">Texas Instruments semiconductor products and disclaimers thereto appears at the end of this data sheet.</text>
</g>
<g font-size="2.5">
<text x="19" y="30.1">www.ti.com</text>
<text x="141.5" y="30.1">SLVSBE9D –APRIL 2012–REVISED APRIL 2013</text>
<text x="32.1" y="68.2">ON</text>
<text x="57.4" y="68.2">GS</text>
<text x="32.1" y="73.2">ON</text>
<text x="57.4" y="73.2">GS</text>
<text x="32.1" y="78.3">ON</text>
<text x="32.1" y="83.4">ON</text>
<text x="57.4" y="78.3">GS</text>
<text x="57.4" y="83.4">GS</text>
<text x="32.1" y="88.5">ON</text>
<text x="59.3" y="88.5">GS</text>
<text x="134.2" y="263.6">Copyright © 2012–2013, Texas Instruments Incorporated</text>
</g>
<g font-size="2.1">
<text x="146" y="209.7">(1)</text>
<text x="146" y="214.4">(1)</text>
<text x="19" y="262.9">PRODUCTION DATA information is current as of publication date.</text>
<text x="19" y="265">Products conform to specifications per the terms of the Texas</text>
<text x="19" y="267.1">Instruments standard warranty. Production processing does not</text>
<text x="19" y="269.2">necessarily include testing of all parameters.</text>
</g>
<g font-size="1.5" fill="#231f20">
<text x="54.9" y="195.2">TPS27081ADDC</text>
<text x="43.5" y="201.1">R2</text>
<text x="47.5" y="201.1">1</text>
<text x="73" y="200.9">6</text>
<text x="76" y="201">R1/C1</text>
<text x="41.2" y="210.3">VOUT</text>
<text x="47.4" y="210.3">2</text>
<text x="73" y="210.3">5</text>
<text x="76" y="210.3">ON/OFF</text>
<text x="41.2" y="219.4">VOUT</text>
<text x="47.4" y="219.4">3</text>
<text x="73" y="219.4">4</text>
<text x="76" y="219.6">VIN</text>
<text x="49.9" y="224.9">2.9mm x 1.6mm TSOT-23 (DDC)</text>
<text x="57" y="226.6">(TOP VIEW)</text>
</g>
<g font-size="1">
<text x="133.6" y="161.1">Up to</text>
<text x="139.6" y="160.5">VIN</text>
<text x="144.8" y="161.7">(4)</text>
<text x="160.3" y="161.7">(2, 3)</text>
<text x="167.7" y="160.1">VOUT</text>
<text x="133.3" y="163.3">Supply</text>
<text x="134.2" y="162.2">8V</text>
<text x="141.5" y="164.7">R1</text>
<text x="144.8" y="166.3">(6)</text>
<text x="153.7" y="162.8">Q1</text>
<text x="165.7" y="166.5">C1</text>
<text x="168.3" y="165.3">CL</text>
<text x="174.7" y="163.9">LOAD</text>
<text x="133.4" y="170.1">GPIO/</text>
<text x="133.4" y="171.2">Logic</text>
<text x="139.6" y="168.2">R1/C1</text>
<text x="139.7" y="172.6">ON/OFF</text>
<text x="144.8" y="170.2">(5)</text>
<text x="153" y="170.9">Q2</text>
<text x="167" y="173.8">R2</text>
<text x="161.4" y="174.1">(1)</text>
<text x="165.8" y="177.1">R2</text>
</g>
<g font-size=".7">
<text x="148.2" y="163">ESD</text>
<text x="148.2" y="167.6">ESD</text>
<text x="159.6" y="163.1">ESD</text>
<text x="148.3" y="171.5">ESD</text>
</g>
<text font-size=".4" fill="#fff" x="19" y="56.5">1</text>
</svg>
